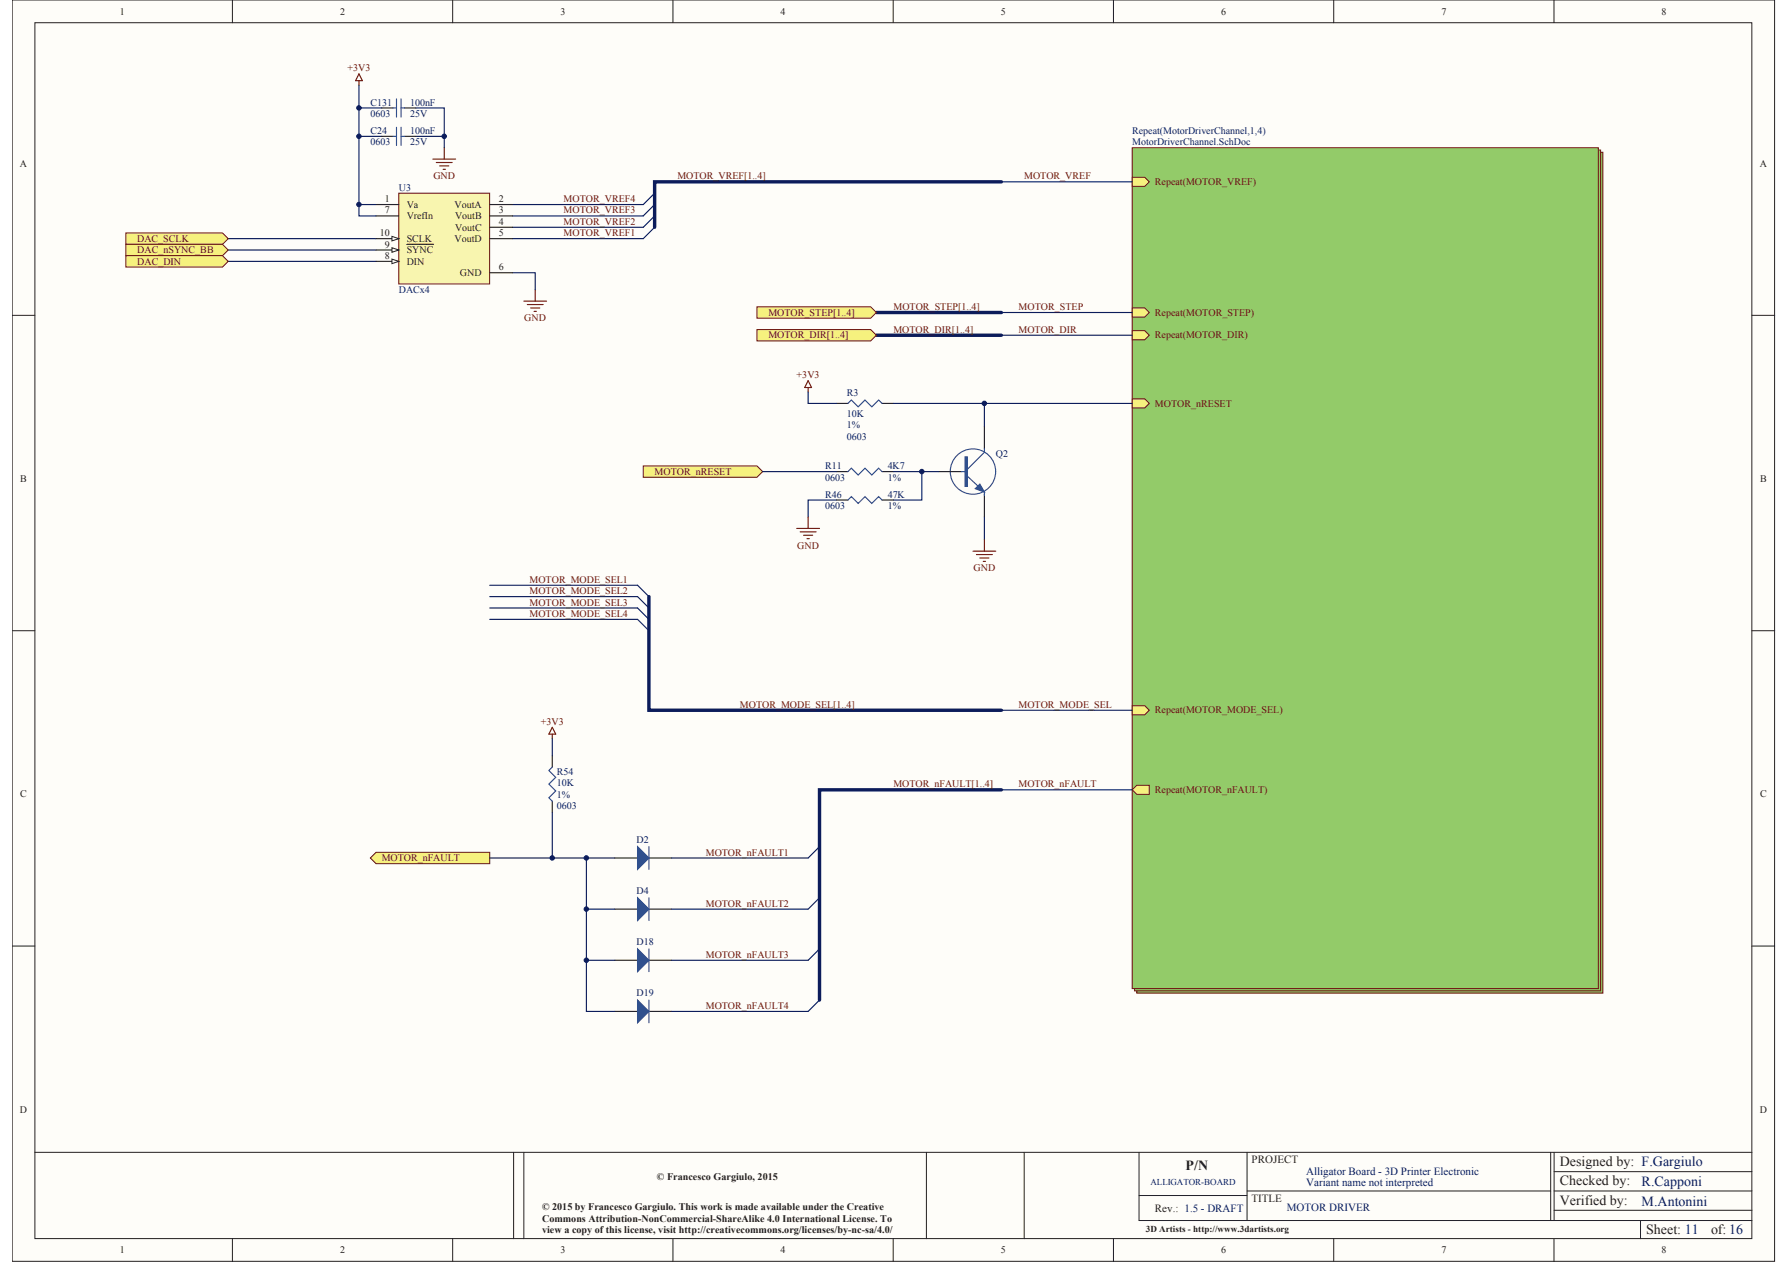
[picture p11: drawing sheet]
<svg xmlns="http://www.w3.org/2000/svg" width="297mm" height="210mm" viewBox="0 0 297 210" stroke-linecap="round" stroke-linejoin="round" font-family="sans-serif">
<path d="M2 0h292.6v209.5h-292.6z" fill="#fefdf9"/>
<path d="M2 0h292.6v209.5h-292.6z" fill="none" stroke="#231f20" stroke-width=".17"/>
<path d="M5.8 3.8h285.1v201.9h-285.1z" fill="#fefdf9"/>
<g fill="none" stroke="#231f20" stroke-width=".17">
<path d="M38.6 0v3.8M75.2 0v3.8M111.7 0v3.8M148.3 0v3.8M184.9 0v3.8M221.4 0v3.8M258 0v3.8M5.8 3.8h285.1v201.9h-285.1zM2 52.4h3.8M290.9 52.4h3.8M2 104.7h3.8M290.9 104.7h3.8"/>
<path d="M2 157.1h3.8M290.9 157.1h3.8M5.8 191.4h285.1M85.3 191.4v14.3M87 191.4v14.3M153.8 191.4v14.3M170.1 191.4v14.3M189.1 191.4v11.3h101.8M189.1 198.5h18M207.1 197.8h50.4M207.1 191.4v11.3M257.5 191.4v11.3"/>
<path d="M258 191.4v11.3M258 194.6h32.9M258 197.8h32.9M38.6 205.7v3.8M75.2 205.7v3.8M111.7 205.7v3.8M148.3 205.7v3.8M184.9 205.7v3.8M221.4 205.7v3.8M258 205.7v3.8M258 201h32.9M272.4 202.7v3"/>
</g>
<path d="M59.6 12.3l.6 1.1h-1.2zM59.6 13.4v.8M71.9 26.4h3.8M72.4 27h2.7M73 27.6h1.5M73.6 28.1h.4M73.8 24.5v1.9M87 50h3.8M87.5 50.6h2.7M88.1 51.1h1.5M88.7 51.7h.4M88.9 48.1v1.9" fill="none" stroke="#6d0c0e" stroke-width=".19"/>
<path d="M37.9 39.6h24.5M59.6 22.6h3.8M69 22.6h4.8v1.9M37.9 41.5h24.5M37.9 43.4h24.5" fill="none" stroke="#0c1c5b" stroke-width=".19"/>
<path d="M20.9 38.7h16l1 .9-1 1h-16z" fill-rule="evenodd" fill="#f6f17e"/>
<path d="M20.9 38.7h16l1 .9-1 1h-16z" fill="none" stroke="#6d0c0e" stroke-width=".17"/>
<path d="M20.9 40.6h16l1 .9-1 1h-16z" fill-rule="evenodd" fill="#f6f17e"/>
<path d="M20.9 40.6h16l1 .9-1 1h-16z" fill="none" stroke="#6d0c0e" stroke-width=".17"/>
<path d="M20.9 42.5h16l1 .9-1 .9h-16z" fill-rule="evenodd" fill="#f6f17e"/>
<path d="M20.9 42.5h16l1 .9-1 .9h-16z" fill="none" stroke="#6d0c0e" stroke-width=".17"/>
<path d="M85.1 34h21.7M85.1 35.9h21.7M85.1 37.7h21.7M85.1 39.6h21.7M85.1 45.3h3.8v2.8" fill="none" stroke="#0c1c5b" stroke-width=".19"/>
<path d="M188.7 25.3h77.4v139.6h-77.4z" fill="#93cb69"/>
<path d="M188.7 25.3h77.4v139.6h-77.4z" fill="none" stroke="#6d0c0e" stroke-width=".17"/>
<path d="M188.4 24.9h77.4v139.6h-77.4z" fill="#93cb69"/>
<path d="M188.4 24.9h77.4v139.6h-77.4z" fill="none" stroke="#6d0c0e" stroke-width=".17"/>
<path d="M188 24.5h77.4v139.7h-77.4z" fill="#93cb69"/>
<path d="M188 24.5h77.4v139.7h-77.4z" fill="none" stroke="#6d0c0e" stroke-width=".17"/>
<path d="M188 51.1h2.1l.7 .8-.7 .8h-2.1z" fill-rule="evenodd" fill="#f6f17e"/>
<path d="M188 51.1h2.1l.7 .8-.7 .8h-2.1z" fill="none" stroke="#6d0c0e" stroke-width=".17"/>
<path d="M188 54.9h2.1l.7 .8-.7 .7h-2.1z" fill-rule="evenodd" fill="#f6f17e"/>
<path d="M188 54.9h2.1l.7 .8-.7 .7h-2.1z" fill="none" stroke="#6d0c0e" stroke-width=".17"/>
<path d="M188 131.2l.7-.8h2.1v1.5h-2.1z" fill-rule="evenodd" fill="#f6f17e"/>
<path d="M188 131.2l.7-.8h2.1v1.5h-2.1z" fill="none" stroke="#6d0c0e" stroke-width=".17"/>
<path d="M188 29.4h2.1l.7 .8-.7 .7h-2.1z" fill-rule="evenodd" fill="#f6f17e"/>
<path d="M188 29.4h2.1l.7 .8-.7 .7h-2.1z" fill="none" stroke="#6d0c0e" stroke-width=".17"/>
<path d="M188 66.2h2.1l.7 .8-.7 .7h-2.1z" fill-rule="evenodd" fill="#f6f17e"/>
<path d="M188 66.2h2.1l.7 .8-.7 .7h-2.1z" fill="none" stroke="#6d0c0e" stroke-width=".17"/>
<path d="M188 117.2h2.1l.7 .7-.7 .8h-2.1z" fill-rule="evenodd" fill="#f6f17e"/>
<path d="M188 117.2h2.1l.7 .7-.7 .8h-2.1z" fill="none" stroke="#6d0c0e" stroke-width=".17"/>
<path d="M166.3 30.2h-57.6v7.5M145.5 51.9h20.8M145.5 55.7h20.8" fill="none" stroke="#0c1c5b" stroke-width=".57"/>
<path d="M108.7 37.7l-1.9 1.9M108.7 35.9l-1.9 1.8M108.7 34l-1.9 1.9M108.7 32.1l-1.9 1.9M166.3 30.2h21.7M166.3 51.9h21.7M166.3 55.7h21.7" fill="none" stroke="#0c1c5b" stroke-width=".19"/>
<path d="M125.7 51h18.9l.9 .9-.9 .9h-18.9z" fill-rule="evenodd" fill="#f6f17e"/>
<path d="M125.7 51h18.9l.9 .9-.9 .9h-18.9z" fill="none" stroke="#6d0c0e" stroke-width=".17"/>
<path d="M125.7 54.7h18.9l.9 1-.9 .9h-18.9z" fill-rule="evenodd" fill="#f6f17e"/>
<path d="M125.7 54.7h18.9l.9 1-.9 .9h-18.9z" fill="none" stroke="#6d0c0e" stroke-width=".17"/>
<path d="M61.5 142.5l.9-1h18.9v1.9h-18.9z" fill-rule="evenodd" fill="#f6f17e"/>
<path d="M61.5 142.5l.9-1h18.9v1.9h-18.9z" fill="none" stroke="#6d0c0e" stroke-width=".17"/>
<path d="M63.4 22.6h1.9M67.2 22.6h1.8" fill="none" stroke="#231f20" stroke-width=".19"/>
<path d="M65.3 22.6h.5M65.8 21.1v3.1M66.6 21.1v3.1M66.6 22.6h.6" fill="none" stroke="#2151a3" stroke-width=".19"/>
<path d="M166.3 131.2h-30.2v34.9" fill="none" stroke="#0c1c5b" stroke-width=".57"/>
<path d="M166.3 131.2h21.7" fill="none" stroke="#0c1c5b" stroke-width=".19"/>
<path d="M66.2 32.1h15.1v15.1h-15.1z" fill="#f8f5af"/>
<path d="M66.2 32.1h15.1v15.1h-15.1z" fill="none" stroke="#6d0c0e" stroke-width=".17"/>
<path d="M62.4 34h3.8M62.4 39.6h3.8" fill="none" stroke="#231f20" stroke-width=".19"/>
<path d="M65.1 39.3l1.1 .3-1.1 .4z" fill="#fefdf9"/>
<path d="M65.1 39.3l1.1 .3-1.1 .4z" fill="none" stroke="#231f20" stroke-width=".17"/>
<path d="M62.4 41.5h3.8" fill="none" stroke="#231f20" stroke-width=".19"/>
<path d="M65.1 41.1l1.1 .4-1.1 .4z" fill="#fefdf9"/>
<path d="M65.1 41.1l1.1 .4-1.1 .4z" fill="none" stroke="#231f20" stroke-width=".17"/>
<path d="M62.4 43.4h3.8M67.5 40.6h4.5" fill="none" stroke="#231f20" stroke-width=".19"/>
<path d="M65.1 43l1.1 .4-1.1 .4z" fill="#fefdf9"/>
<path d="M65.1 43l1.1 .4-1.1 .4z" fill="none" stroke="#231f20" stroke-width=".17"/>
<path d="M63.4 17.9h1.9M67.2 17.9h1.8M62.4 35.9h3.8M81.3 34h3.8M81.3 35.9h3.8M81.3 37.7h3.8M81.3 39.6h3.8M81.3 45.3h3.8M102.1 142.5h3.8M107.7 142.5h3.8" fill="none" stroke="#231f20" stroke-width=".19"/>
<path d="M65.3 17.9h.5M65.8 16.4v3M66.6 16.4v3M66.6 17.9h.6" fill="none" stroke="#2151a3" stroke-width=".19"/>
<path d="M59.6 14.2v19.8M59.6 17.9h3.8M69 17.9h4.8v4.7M59.6 34v1.9h2.8M59.6 34h2.8" fill="none" stroke="#0c1c5b" stroke-width=".19"/>
<path d="M105.9 140.6l1.8 1.9-1.8 1.9z" fill="#2151a3"/>
<path d="M105.9 140.6l1.8 1.9-1.8 1.9zM107.7 140.6v3.8" fill="none" stroke="#2151a3" stroke-width=".19"/>
<path d="M102.1 151h3.8M107.7 151h3.8" fill="none" stroke="#231f20" stroke-width=".19"/>
<path d="M105.9 149.1l1.8 1.9-1.8 1.9z" fill="#2151a3"/>
<path d="M105.9 149.1l1.8 1.9-1.8 1.9zM107.7 149.1v3.8" fill="none" stroke="#2151a3" stroke-width=".19"/>
<path d="M102.1 159.5h3.8M107.7 159.5h3.8" fill="none" stroke="#231f20" stroke-width=".19"/>
<path d="M105.9 157.6l1.8 1.9-1.8 1.9z" fill="#2151a3"/>
<path d="M105.9 157.6l1.8 1.9-1.8 1.9zM107.7 157.6v3.8" fill="none" stroke="#2151a3" stroke-width=".19"/>
<path d="M102.1 168h3.8M107.7 168h3.8" fill="none" stroke="#231f20" stroke-width=".19"/>
<path d="M105.9 166.1l1.8 1.9-1.8 1.8z" fill="#2151a3"/>
<path d="M160.2 75.9h.4v4.9h-.4zM160.6 79.1l2.8 2.6v.6M163.4 74.5v.6l-2.8 2.8M91.7 127.4l-.6 .6 1.2 1.1-1.2 1.1 1.2 1.1-1.2 1.2 .6 .5M105.9 166.1l1.8 1.9-1.8 1.8zM107.7 166.1v3.7" fill="none" stroke="#2151a3" stroke-width=".19"/>
<path d="M163.4 70.8v3.7M163.4 82.1v3.8M91.7 125.5v1.9M91.7 133v1.9" fill="none" stroke="#231f20" stroke-width=".19"/>
<path d="M91.7 120.8l.6 1.1h-1.2zM91.7 121.9v.8" fill="none" stroke="#6d0c0e" stroke-width=".19"/>
<path d="M91.7 122.7v2.8M91.7 134.9v7.6M81.3 142.5h20.8M97.4 142.5v25.5h4.7M97.4 159.5h4.7M97.4 151h4.7M136.1 140.6l-1.9 1.9h-22.7M136.1 157.6l-1.9 1.9h-22.7M136.1 149.1l-1.9 1.9h-22.7M136.1 166.1l-1.9 1.9h-22.7" fill="none" stroke="#0c1c5b" stroke-width=".19"/>
<path d="M160.4 75.9v4.9" fill="none" stroke="#2151a3" stroke-width=".38"/>
<path d="M161.9 81.1l.8-.7 .7 1.3z" fill="#2151a3"/>
<g fill="none" stroke="#2151a3" stroke-width=".19">
<path d="M140.8 78.3l.6-.5 1.1 1.1 1.1-1.1 1.2 1.1 1.1-1.1 .6 .5M159.7 78.3h.9M140.8 83l.6-.5 1.1 1.1 1.1-1.1 1.2 1.1 1.1-1.1 .6 .5M161.9 81.1l.8-.7 .7 1.3z"/>
<circle cx="161.5" cy="78.3" r="3.8"/>
</g>
<path d="M138.9 78.3h1.9M146.5 78.3h1.8M155.9 78.3h3.8M138.9 83h1.9M146.5 83h1.8" fill="none" stroke="#231f20" stroke-width=".19"/>
<path d="M106.8 77.4h18.9l.9 .9-.9 1h-18.9z" fill-rule="evenodd" fill="#f6f17e"/>
<path d="M106.8 77.4h18.9l.9 .9-.9 1h-18.9z" fill="none" stroke="#6d0c0e" stroke-width=".17"/>
<g fill="none" stroke="#0c1c5b" stroke-width=".19">
<path d="M126.6 78.3h12.3M134.2 65.1v1.9h4.7M148.3 78.3h7.6M148.3 67h39.7M153.1 78.3v4.7h-4.8M163.4 67v3.8M81.3 97.2h24.6l1.8 1.9M81.3 99.1h24.6l1.8 1.9M138.9 83h-4.7v2.9M163.4 85.9v3.7M81.3 101h24.6l1.8 1.9M81.3 102.9h24.6l1.8 1.8"/>
<path d="M166.3 117.9h21.7"/>
</g>
<path d="M138.9 67h1.9M146.5 67h1.8" fill="none" stroke="#231f20" stroke-width=".19"/>
<path d="M140.8 67l.6-.6 1.1 1.2 1.1-1.2 1.2 1.2 1.1-1.2 .6 .6" fill="none" stroke="#2151a3" stroke-width=".19"/>
<path d="M134.2 63.2l.5 1.2h-1.1zM134.2 64.4v.7M132.3 87.8h3.8M132.9 88.3h2.6M133.4 88.9h1.5M134 89.5h.4M134.2 85.9v1.9M161.6 91.5h3.7M162.1 92.1h2.7M162.7 92.7h1.5M163.3 93.2h.3M163.4 89.6v1.9" fill="none" stroke="#6d0c0e" stroke-width=".19"/>
<path d="M107.7 99.1v18.8h58.6" fill="none" stroke="#0c1c5b" stroke-width=".57"/>
<circle cx="59.6" cy="34" r=".37" fill="#0c1c5b"/>
<circle cx="59.6" cy="34" r=".37" fill="none" stroke="#0c1c5b" stroke-width=".17"/>
<circle cx="59.6" cy="22.6" r=".37" fill="#0c1c5b"/>
<circle cx="59.6" cy="22.6" r=".37" fill="none" stroke="#0c1c5b" stroke-width=".17"/>
<circle cx="59.6" cy="17.9" r=".37" fill="#0c1c5b"/>
<circle cx="59.6" cy="17.9" r=".37" fill="none" stroke="#0c1c5b" stroke-width=".17"/>
<circle cx="73.8" cy="22.6" r=".37" fill="#0c1c5b"/>
<circle cx="73.8" cy="22.6" r=".37" fill="none" stroke="#0c1c5b" stroke-width=".17"/>
<circle cx="91.7" cy="142.5" r=".37" fill="#0c1c5b"/>
<circle cx="91.7" cy="142.5" r=".37" fill="none" stroke="#0c1c5b" stroke-width=".17"/>
<circle cx="97.4" cy="159.5" r=".37" fill="#0c1c5b"/>
<circle cx="97.4" cy="159.5" r=".37" fill="none" stroke="#0c1c5b" stroke-width=".17"/>
<circle cx="97.4" cy="151" r=".37" fill="#0c1c5b"/>
<circle cx="97.4" cy="151" r=".37" fill="none" stroke="#0c1c5b" stroke-width=".17"/>
<circle cx="97.4" cy="142.5" r=".37" fill="#0c1c5b"/>
<circle cx="97.4" cy="142.5" r=".37" fill="none" stroke="#0c1c5b" stroke-width=".17"/>
<circle cx="153.1" cy="78.3" r=".37" fill="#0c1c5b"/>
<circle cx="153.1" cy="78.3" r=".37" fill="none" stroke="#0c1c5b" stroke-width=".17"/>
<circle cx="163.4" cy="67" r=".37" fill="#0c1c5b"/>
<circle cx="163.4" cy="67" r=".37" fill="none" stroke="#0c1c5b" stroke-width=".17"/>
<g font-size="2.3" fill="#231f20">
<text x="196.9" y="194.4">P/N</text>
<text x="259" y="193.6">Designed by: F.Gargiulo</text>
<text x="259" y="196.8">Checked by:</text>
<text x="259" y="200">Verified by:</text>
<text x="273.3" y="204.9">Sheet: 11</text>
<text x="284.1" y="204.9">of: 16</text>
</g>
<g font-size="2.3" fill="#0c1c5b">
<text x="272.6" y="197">R.Capponi</text>
<text x="272.6" y="200.2">M.Antonini</text>
</g>
<g font-size="1.8" fill="#231f20">
<text x="207.8" y="193.2">PROJECT</text>
<text x="191.8" y="201.3">Rev.: 1.5 - DRAFT</text>
<text x="207.8" y="199.6">TITLE</text>
</g>
<g font-size="1.8" fill="#0c1c5b">
<text x="216.9" y="195.1">Alligator Board - 3D Printer Electronic</text>
<text x="216.9" y="197">Variant name not interpreted</text>
<text x="213.7" y="201.1">MOTOR DRIVER</text>
</g>
<g font-size="1.7" fill="#231f20">
<text x="19.9" y="2.4">1</text>
<text x="56.5" y="2.4">2</text>
<text x="93" y="2.4">3</text>
<text x="129.6" y="2.4">4</text>
<text x="166.2" y="2.4">5</text>
<text x="202.8" y="2.4">6</text>
<text x="239.3" y="2.4">7</text>
<text x="275.9" y="2.4">8</text>
<text x="3.3" y="27.7">A</text>
<text x="292.2" y="27.7">A</text>
<text x="63.9" y="33.6">1</text>
<text x="63.9" y="35.4">7</text>
<text x="67.5" y="34.5">Va</text>
<text x="75.5" y="34.5">VoutA</text>
<text x="82.8" y="35.4">3</text>
<text x="82.8" y="33.6">2</text>
<text x="63" y="39.2">10</text>
<text x="63.9" y="41.1">9</text>
<text x="67.5" y="40.2">SCLK</text>
<text x="67.5" y="36.4">VrefIn</text>
<text x="75.5" y="40.2">VoutD</text>
<text x="75.6" y="36.4">VoutB</text>
<text x="75.6" y="38.3">VoutC</text>
<text x="82.8" y="37.3">4</text>
<text x="82.8" y="39.2">5</text>
<text x="63.9" y="43">8</text>
<text x="67.5" y="42.1">SYNC</text>
<text x="67.5" y="43.9">DIN</text>
<text x="76.4" y="45.8">GND</text>
<text x="82.8" y="44.9">6</text>
<text x="3.4" y="80">B</text>
<text x="292.2" y="80">B</text>
<text x="3.4" y="132.4">C</text>
<text x="292.2" y="132.4">C</text>
<text x="3.3" y="184.8">D</text>
<text x="292.2" y="184.8">D</text>
<text x="109.1" y="195.9">© Francesco Gargiulo, 2015</text>
<text x="90" y="201">© 2015 by Francesco Gargiulo. This work is made available under the Creative</text>
<text x="90" y="202.9">Commons Attribution-NonCommercial-ShareAlike 4.0 International License. To</text>
<text x="19.9" y="208.1">1</text>
<text x="56.5" y="208.1">2</text>
<text x="90" y="204.7">view a copy of this license, visit http://creativecommons.org/licenses/by-nc-sa/4.0/</text>
<text x="93" y="208.1">3</text>
<text x="129.6" y="208.1">4</text>
<text x="166.2" y="208.1">5</text>
<text x="202.8" y="208.1">6</text>
<text x="239.3" y="208.1">7</text>
<text x="275.9" y="208.1">8</text>
</g>
<g font-size="1.7" fill="#6d0c0e">
<text x="57.7" y="11.9">+3V3</text>
<text x="72" y="29.8">GND</text>
<text x="112.5" y="29.8">MOTOR_VREF[1..4]</text>
<text x="170.1" y="29.8">MOTOR_VREF</text>
<text x="93.6" y="35.4">MOTOR_VREF3</text>
<text x="93.6" y="33.6">MOTOR_VREF4</text>
<text x="191.8" y="30.7">Repeat(MOTOR_VREF)</text>
<text x="22.8" y="40.2">DAC_SCLK</text>
<text x="93.6" y="39.2">MOTOR_VREF1</text>
<text x="93.6" y="37.3">MOTOR_VREF2</text>
<text x="22.8" y="42.1">DAC_nSYNC_BB</text>
<text x="22.8" y="43.9">DAC_DIN</text>
<text x="87.1" y="53.4">GND</text>
<text x="127.6" y="52.4">MOTOR_STEP[1..4]</text>
<text x="148.3" y="51.5">MOTOR_STEP[1..4]</text>
<text x="169.1" y="51.5">MOTOR_STEP</text>
<text x="191.8" y="52.4">Repeat(MOTOR_STEP)</text>
<text x="127.6" y="56.2">MOTOR_DIR[1..4]</text>
<text x="148.3" y="55.3">MOTOR_DIR[1..4]</text>
<text x="169.1" y="55.3">MOTOR_DIR</text>
<text x="191.8" y="56.2">Repeat(MOTOR_DIR)</text>
<text x="132.3" y="62.8">+3V3</text>
<text x="191.8" y="67.5">MOTOR_nRESET</text>
<text x="108.7" y="78.9">MOTOR_nRESET</text>
<text x="132.4" y="91.1">GND</text>
<text x="161.6" y="94.9">GND</text>
<text x="87.9" y="96.8">MOTOR_MODE_SEL1</text>
<text x="87.9" y="98.7">MOTOR_MODE_SEL2</text>
<text x="87.9" y="100.6">MOTOR_MODE_SEL3</text>
<text x="87.9" y="102.4">MOTOR_MODE_SEL4</text>
<text x="122.9" y="117.5">MOTOR_MODE_SEL[1..4]</text>
<text x="169.1" y="117.5">MOTOR_MODE_SEL</text>
<text x="191.8" y="118.5">Repeat(MOTOR_MODE_SEL)</text>
<text x="89.8" y="120.4">+3V3</text>
<text x="148.3" y="130.8">MOTOR_nFAULT[1..4]</text>
<text x="169.1" y="130.8">MOTOR_nFAULT</text>
<text x="191.8" y="131.7">Repeat(MOTOR_nFAULT)</text>
<text x="63.4" y="143">MOTOR_nFAULT</text>
<text x="117.2" y="142.1">MOTOR_nFAULT1</text>
<text x="117.2" y="150.6">MOTOR_nFAULT2</text>
<text x="117.2" y="159.1">MOTOR_nFAULT3</text>
<text x="117.2" y="167.6">MOTOR_nFAULT4</text>
</g>
<g font-size="1.7" fill="#0c1c5b">
<text x="61.5" y="17.5">C131</text>
<text x="68.1" y="17.5">100nF</text>
<text x="61.5" y="22.2">C24</text>
<text x="61.5" y="19.4">0603</text>
<text x="68.1" y="22.2">100nF</text>
<text x="68.1" y="19.4">25V</text>
<text x="188" y="22.2">Repeat(MotorDriverChannel,1,4)</text>
<text x="61.5" y="24.1">0603</text>
<text x="68.1" y="24.1">25V</text>
<text x="188" y="24.1">MotorDriverChannel.SchDoc</text>
<text x="66.2" y="31.7">U3</text>
<text x="66.2" y="48.7">DACx4</text>
<text x="140.6" y="65.8">R3</text>
<text x="140.6" y="69.2">10K</text>
<text x="140.6" y="71.1">1%</text>
<text x="137" y="77.9">R11</text>
<text x="140.6" y="73">0603</text>
<text x="147.4" y="77.9">4K7</text>
<text x="165.3" y="75.8">Q2</text>
<text x="137" y="79.8">0603</text>
<text x="137" y="82.6">R46</text>
<text x="147.4" y="79.8">1%</text>
<text x="147.4" y="82.6">47K</text>
<text x="137" y="84.5">0603</text>
<text x="147.4" y="84.5">1%</text>
<text x="92.5" y="130.6">10K</text>
<text x="92.5" y="128.7">R54</text>
<text x="92.5" y="132.4">1%</text>
<text x="92.5" y="134.3">0603</text>
<text x="105.7" y="140">D2</text>
<text x="105.7" y="148.5">D4</text>
<text x="105.7" y="157">D18</text>
<text x="105.7" y="165.5">D19</text>
</g>
<text font-size="1.5" fill="#0c1c5b" x="191" y="196.8">ALLIGATOR-BOARD</text>
<text font-size="1.5" fill="#231f20" x="190.3" y="204.6">3D Artists - http://www.3dartists.org</text>
</svg>
